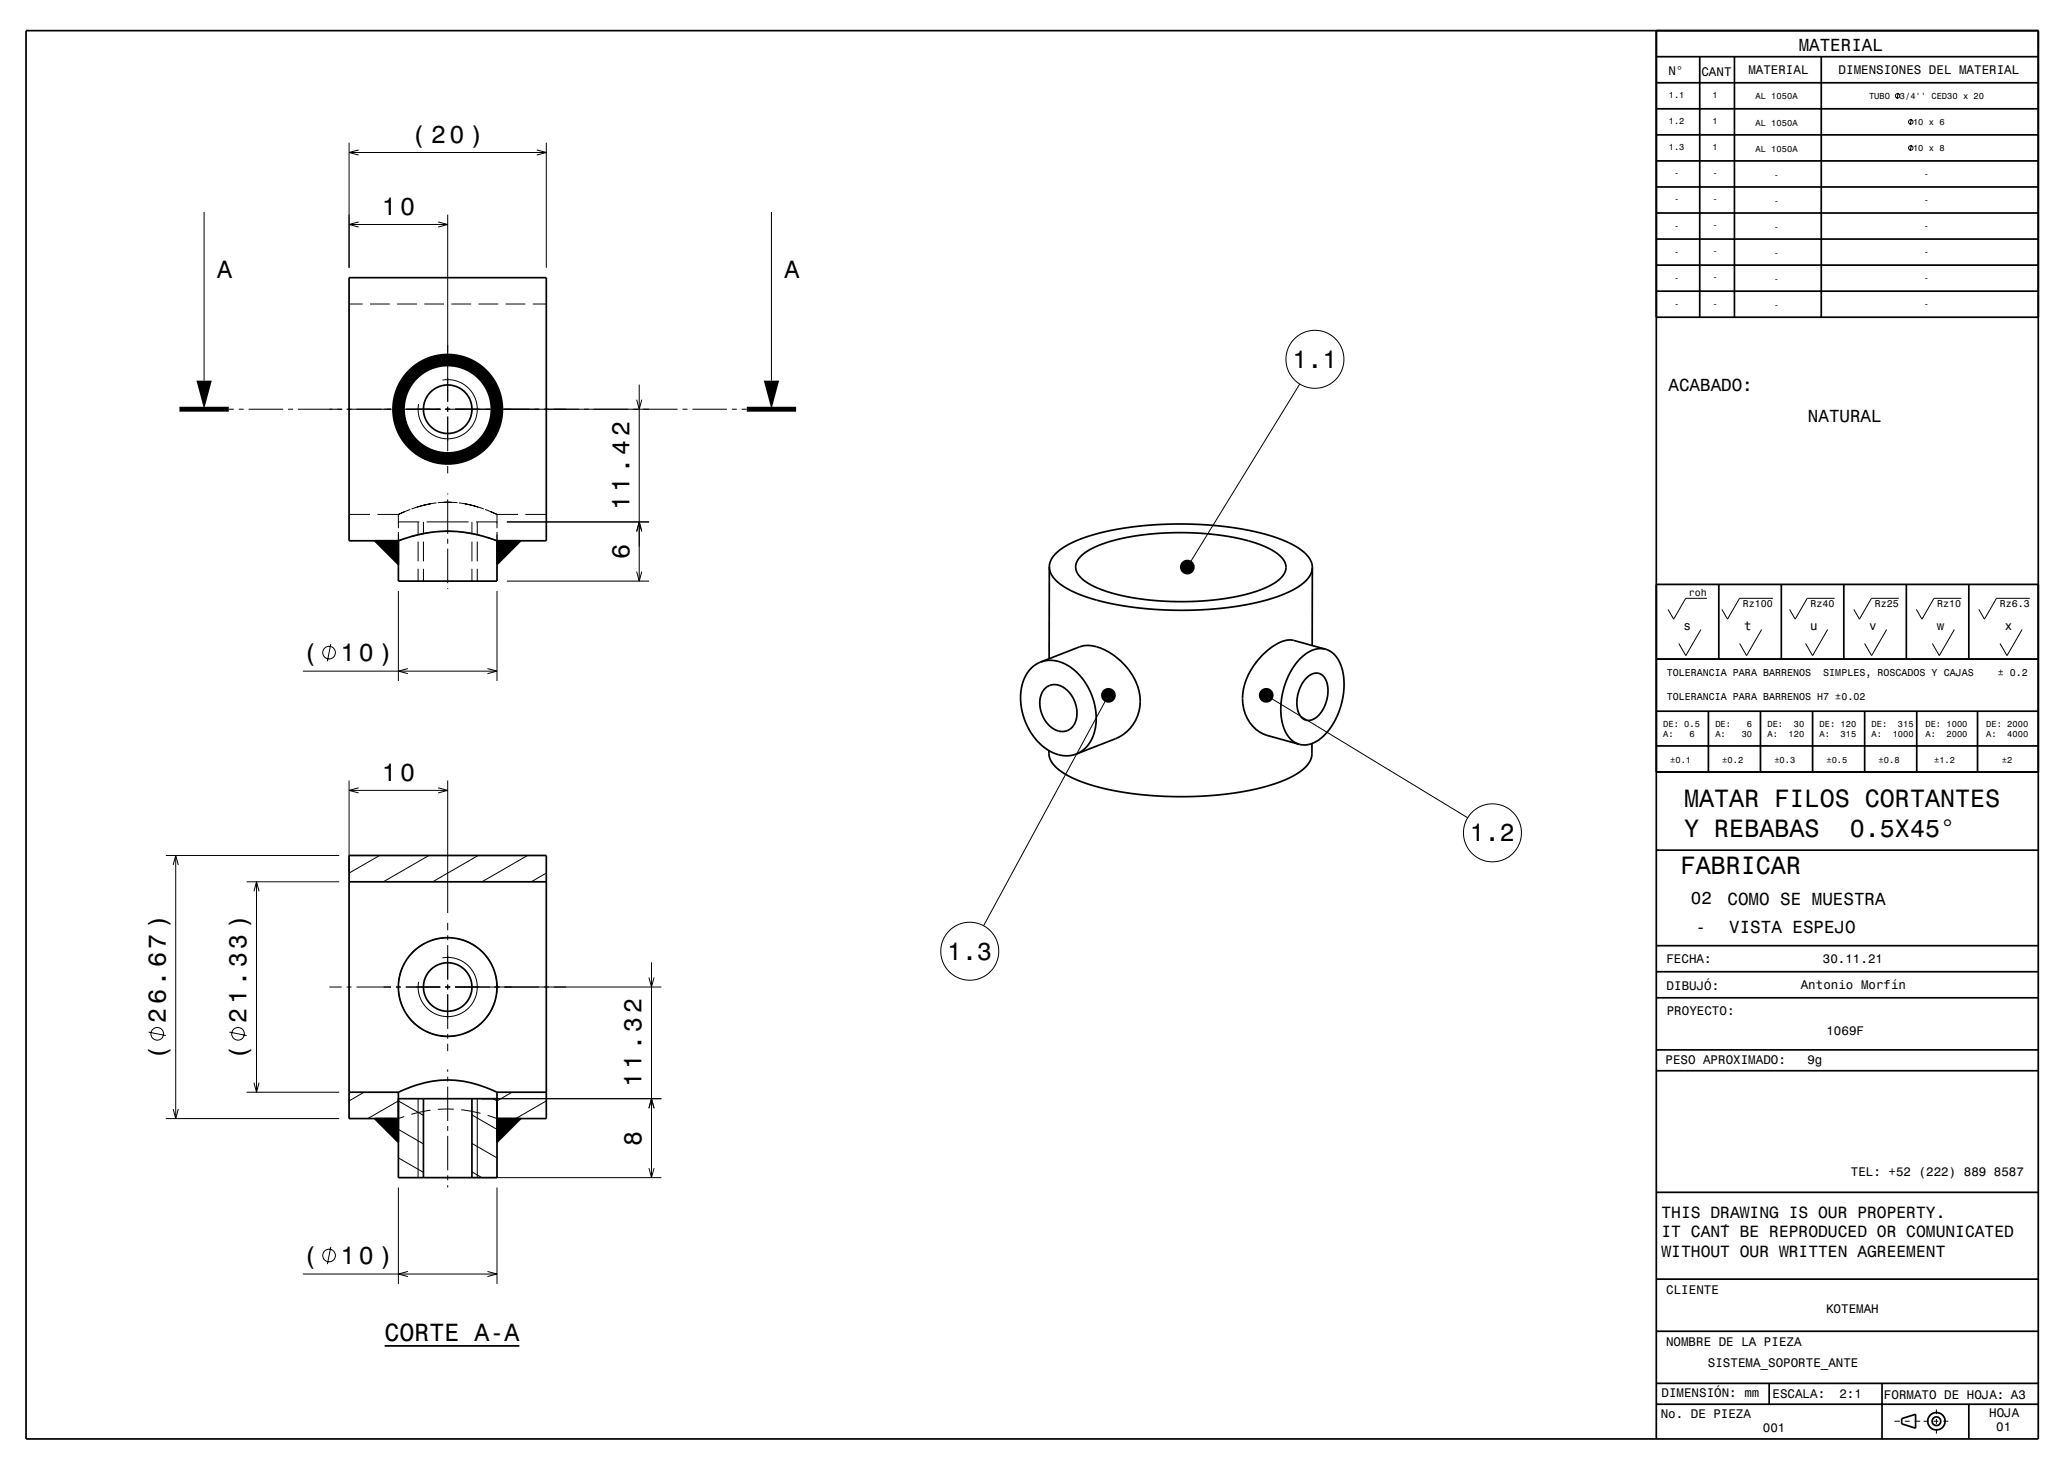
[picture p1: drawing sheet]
<svg xmlns="http://www.w3.org/2000/svg" width="420mm" height="297mm" viewBox="0 0 420 297" stroke-linecap="round" stroke-linejoin="round" font-family="sans-serif">
<g fill="#000">
<path d="M39.8 77.2h3.1l-1.5 5.8z" fill-rule="evenodd"/>
<path d="M154.9 77.2h3.1l-1.5 5.8z" fill-rule="evenodd"/>
<path d="M76 109.6h4.8v4.8z" fill-rule="evenodd"/>
<path d="M100.8 109.6h4.8l-4.8 4.8z" fill-rule="evenodd"/>
<path d="M76 226.8h4.8v4.8z" fill-rule="evenodd"/>
<path d="M100.8 226.8h4.8l-4.8 4.8z" fill-rule="evenodd"/>
<circle cx="240.8" cy="115" r="1.5"/>
<circle cx="224.8" cy="141" r="1.5"/>
<circle cx="256.8" cy="141" r="1.5"/>
</g>
<g fill="none" stroke="#000" stroke-width=".2">
<path d="M385 18.8l-.3 1.2M70.8 28.9v25.4M70.8 30.9h40M72.7 30.4l-1.9 .5 1.9 .5M108.9 30.4l1.9 .5-1.9 .5M110.8 28.9v25.4M387.6 24.1l-.2 1.2M387.6 29.4l-.2 1.2M41.4 43v34.2M70.8 45.5h20M72.7 45l-1.9 .5 1.9 .5M88.9 45l1.9 .5-1.9 .5"/>
<path d="M90.8 43.5v38M156.5 43v34.2M70.8 61.6h2.7M75 61.6h4M80.5 61.6h4M86 61.6h4M89.8 77.1a6 6 0 0 1 7 5.5 6 6 0 0 1-6.4 6.4 6 6 0 0 1-5.5-7.1M91.5 61.6h4M97 61.6h4M102.5 61.6h4M108 61.6h2.8M129.6 78v39.8"/>
<path d="M263.6 77.9l-22.8 37.1M46.4 83h1M48.4 83h1M50.4 83h7M58.4 83h1M60.4 83h9M70.3 83h9.1M80.3 83h9.1M90.3 83h47.1M90.8 82.5v1M90.8 84.5v7M90.8 92.5v1"/>
<path d="M90.8 94.5v1.5M129.1 81l.5 2 .6-2M138.4 83h1M140.4 83h7M148.4 83h1M150.4 83h1.1M70.8 104.3h4.2M76.5 104.3h4.3v2.8M80.8 105.8h4.2M80.8 107.9v1.7l1.2-.4M80.8 119.8v18.3M83.2 103.3l-2.4 1 1.3-.6"/>
<path d="M84.8 105.8v2.5M84.8 109.8v4M84.8 115.3v2.5M85.9 105.8v2.5M85.9 109.8v4M85.9 115.3v2.5M86.5 105.8h8.5M87.3 107.9l-3.9 .9M87.3 102.1l-3.8 1.1M88.5 102l-3.9 .8M90.8 101.8l2 .1M90.8 101.8l-2 .1"/>
<path d="M90.8 100v.2M90.8 101.2v7M90.8 109.2v1M90.8 111.2v7M90.8 119.2v.2M90.8 101.8h.8M90.8 101.8h-.8M92 107.7l-3.2 .1M93.1 102l3.9 .8M93.5 107.8l4 .8M94.3 102.1l3.8 1.1M95.7 105.8v2.5"/>
<path d="M95.7 109.8v4M95.7 115.3v2.5M96.5 105.8h4.3M96.8 105.8v2.5M96.8 109.8v4M96.8 115.3v2.5M98.4 103.3l2.4 1-1.3-.6M100.8 107.9v1.7l-1.9-.6M100.8 119.8v18.3M102.8 117.8h28.8M102.8 105.8h28.8M105 104.3h-4.2v2.8"/>
<path d="M106.5 104.3h4.3M129.1 115.9l.5 1.9 .6-1.9M129.1 107.7l.5-1.9 .6 1.9M61.4 136.1h39.4M67.1 130.6l-.7 3.5M82.7 135.5l-1.9 .6 1.9 .5M98.9 135.5l1.9 .6-1.9 .5M344.9 127.6l-3 5.3-1.4-2.4M346.2 121.3h-4.3l-2.5 4.2-1.1-2M357.3 127.6l-3.1 5.3-1.4-2.4M359.5 121.3h-6.7l-2.5 4.2-1.1-2M370.6 127.6l-3 5.3-1.4-2.4"/>
<path d="M372.1 121.3h-5.6l-2.4 4.2-1.2-2M382.6 127.6l-3 5.3-1.5-2.4M385.1 121.3h-5.6l-2.4 4.2-1.1-2M396.3 127.6l-3 5.3-1.4-2.4M397.8 121.3h-5.6l-2.4 4.2-1.2-2M410.1 127.6l-3.1 5.3-1.4-2.4M411.7 121.3h-6.8l-2.4 4.2-1.2-2M70.8 158.2v18.6M72.7 159.7l-1.9 .5 1.9 .6M88.9 159.7l1.9 .5-1.9 .6M90.8 158.2v26.9M224.8 141l-25.3 46.7"/>
<path d="M256.8 141l40.8 24.8M33.6 173.4h35.2M35.1 175.4l.5-2 .6 2M35.6 173.4v53.4M50 178.8h18.8M52 178.8v42.6M70.8 160.2h20M77 173.4l-6.2 3.6M87 173.4l-9.3 5.4M97 173.4l-9.3 5.4M107 173.4l-9.3 5.4M110.8 177l-3.1 1.8"/>
<path d="M51.5 180.7l.5-1.9 .5 1.9M82.1 195.2a9.9 9.9 0 0 0-1.2 3.8M85.9 191.4a10 10 0 0 0-3 2.6M89.8 194.2a6 6 0 0 1 7 5.5 6 6 0 0 1-6.4 6.4 6 6 0 0 1-5.5-7M90.8 187.1v1.5M90.8 189.6v1M90.8 191.6v7M90.8 199.6v1M91.2 190.1a10 10 0 0 0-3.9 .6M92.7 190.3a10 10 0 0 1 3.7 1.5M97.5 192.7a10 10 0 0 1 2.4 3.2M100.4 197.3a9.9 9.9 0 0 1 .3 4"/>
<path d="M131.6 198.2l.5 1.9 .5-1.9M132.1 195.1v43.6M30.1 209.2l3.5 .7M46.5 209.2l3.5 .7M51.5 219.5l.5 1.9 .5-1.9M66.8 200.1h2.5M70.3 200.1h1M72.3 200.1h7M80.3 200.1h1M80.8 200.5a10 10 0 0 0 .9 3.8M82.3 200.1h7M82.5 205.6a10 10 0 0 0 2.8 2.8"/>
<path d="M86.6 209.2a10 10 0 0 0 3.9 .9M90.3 200.1h1M90.8 201.6v7M90.8 209.6v1M90.8 211.6v1.5M90.8 216.8v.5M90.8 218.3v1M92.3 200.1h41.8M92.8 209.9l-2 .2M97.6 207.4a10 10 0 0 1-3.4 2.1M100.4 202.8a10 10 0 0 1-1.8 3.5M33.6 226.8h35.2"/>
<path d="M35.1 224.8l.5 2 .6-2M50 221.4h18.8M73.8 221.4l-3 1.8M80.8 229l5.1 2.9M80.8 234.7l5.1 3M82 226.4l-1.2 .4M84.8 222.7v16M85.9 226.1l-5.1-2.9-6.2 3.6M87.3 225.1l-3.9 .8M90.8 220.3v7M90.8 228.3v1M90.8 230.3v7"/>
<path d="M90.8 238.3v1M92 224.9h-3.2M93.5 225l4 .7M95.7 226l5.1 3M95.7 231.8l5.1 2.9M95.7 237.6l2 1.1h36.4M96.8 222.7v16M97.7 222.7h36.4M98.9 226.1l1.9 .7M103.8 221.4l-3 1.8-.8-.5M110.8 223.2l-6.2 3.6M131.6 236.8l.5 1.9 .5-1.9"/>
<path d="M131.6 224.7l.5-2 .5 2M61.4 258.3h39.4M67.1 252.8l-.7 3.5M80.8 240.7v19.6M82.7 257.8l-1.9 .5 1.9 .5M90.8 240.3v.4M98.9 257.8l1.9 .5-1.9 .5M100.8 240.7v19.6M384.2 288.1h1.1M386.3 288.1h1M388.3 288.1h1.1M390.1 288.1h1"/>
<path d="M392.1 288.1h1M392.7 285.7v1M392.7 287.7v1M392.7 289.7v.9M394.1 288.1h1"/>
<circle cx="384.8" cy="19.4" r=".45"/>
<circle cx="387.5" cy="24.7" r=".45"/>
<circle cx="387.5" cy="30" r=".45"/>
<circle cx="266.7" cy="72.8" r="5.9"/>
<circle cx="66.7" cy="132.3" r="1.28"/>
<circle cx="302.7" cy="168.8" r="5.9"/>
<circle cx="196.7" cy="192.8" r="5.9"/>
<circle cx="31.9" cy="209.6" r="1.28"/>
<circle cx="48.3" cy="209.6" r="1.28"/>
<circle cx="66.7" cy="254.5" r="1.28"/>
</g>
<g fill="none" stroke="#000" stroke-width=".35">
<path d="M5.3 6.2h408.1v285.5h-408.1zM335.9 6.2v285.5M335.9 16.8h77.4M335.9 11.5h77.4M344.7 11.5v52.8M351.7 11.5v52.8M369.4 11.5v52.8M335.9 37.9h77.4M335.9 32.6h77.4M335.9 27.3h77.4M335.9 22.1h77.4M335.9 59h77.5"/>
<path d="M335.9 53.7h77.4M335.9 48.5h77.4M335.9 43.2h77.4M335.9 64.3h77.5M76 109.6l4.8 4.8M80.8 109.6a26.7 26.7 0 0 1 20 0M80.8 109.6h-10v-53.3h40v53.3h-10M80.8 109.6v8.2h20v-8.2M105.6 109.6l-4.8 4.8M212.8 114.9l.2-1 .3-.7 1.6-1.6 2.6-1.6 3-1.2 4.1-1.1 4.6-.8 5.2-.5 5.2-.2 5.7 .3 5 .5 4.4 .8 3.6 1 3.3 1.4 2.5 1.5 1.5 1.6 .4 .8 .1 .9M212.8 114.9l.1 .8 .4 .9 .5 .7 1 1 2.5 1.5 3.2 1.3 4.1 1.1 4.6 .8 5 .5 5.2 .2 5.5-.1 5-.5 4.2-.8 4.2-1.1 3.5-1.4 2.3-1.4 .9-.8 .7-1 .3-.7 .1-.9M212.8 114.9v18.6"/>
<path d="M219.2 112.8l1.4-1.1 2-1.1 2.4-.8 3-.7 3.5-.6 3.6-.4 3.7-.1 4 .1 3.4 .3 3.7 .5 3.1 .7 2.8 .9 2.1 1 1.6 1.1 1 1.3 .3 1.2-.1 .7-.4 .8-1.4 1.3-2.2 1.3-3.3 1.1-3.2 .7-4.6 .7-4.4 .3-4.7-.1-4.6-.4-4-.7-3.5-.9-3-1.2-2-1.4-.7-.7-.4-.9-.2-.8 .1-.7 .4-.8zM266.1 115v15.9M335.9 118.5h77.5M348.6 118.5v15.1M361.3 118.5v15.1M373.9 118.5v15.1M386.6 118.5v15.1M399.3 118.5v15.1M211 134.2l8-3.1a8 8 0 0 1 7.1 1.9 11.2 11.2 0 0 1 4.9 11.2 8.1 8.1 0 0 1-4.8 5.6l-7.9 3.1M211 134.2a7.4 7.4 0 0 1 8 2.7l1 1.3 1 1.8 .6 1.6 .5 1.7a8.8 8.8 0 0 1-2.7 9l-1.1 .6M211 134.2a7.4 7.4 0 0 0-4 7.5l.2 1.9 .4 1.7 .6 1.6 .8 1.5a8.7 8.7 0 0 0 8.3 4.7l1-.2M211.9 139.6a3.3 3.3 0 0 1 4.9 .7 5.6 5.6 0 0 1 .5 7.2 3.3 3.3 0 0 1-4.8-.8 5.6 5.6 0 0 1-.6-7.1z"/>
<path d="M262.3 129.8a5.1 5.1 0 0 0-4.2 1.3 13.2 13.2 0 0 0-6.1 11.6 7.4 7.4 0 0 0 5 6.4l6.5 1.8M262.3 129.8l6.5 1.8M265 137.4a2.28 2.28 0 0 1 2.5-.9 2.28 2.28 0 0 1 1.6 2 6.9 6.9 0 0 1-2.8 7.4 2.24 2.24 0 0 1-3.1-2.1 7.4 7.4 0 0 1 1.8-6.4zM268.8 131.6a5.9 5.9 0 0 1 3.7 5.3v3l-.6 3.2-1.2 2.9-1.6 2.5a5.7 5.7 0 0 1-5.6 2.4M268.8 131.6a5.9 5.9 0 0 0-5.8 2.7l-1.5 2.4-1.2 3.2-.5 3.2 .1 2.9a5.7 5.7 0 0 0 3.6 4.9M335.9 133.6h77.5M266.1 150.7l-.1 2.6-.6 1.5-.7 .8-1.1 .9-2.8 1.5-3.7 1.3-4.6 1.1-5.3 .7-5.9 .4-5.5-.1-5.8-.5-5.1-.8-4.2-1.1-3.6-1.5-2.5-1.6-.9-.8-.6-1-.3-.8-.1-1.1M335.9 156.5h77.5M335.9 144.2h77.5M335.9 151.2h77.5M346.5 144.2v12.3M357 144.2v12.3"/>
<path d="M367.6 144.2v12.3M378.2 144.2v12.3M388.7 144.2v12.3M401 144.2v12.3M70.8 178.8h40M335.9 172.4h77.5M335.9 191.7h77.5M335.9 197h77.5M335.9 202.3h77.5M335.9 217.1h77.5M335.9 212.8h77.5M70.8 221.4h10"/>
<path d="M76 226.8l4.8 4.8M80.8 221.4a21.3 21.3 0 0 1 20 0M80.8 226.8h-10v-53.4h40v53.4h-10M80.8 221.4v17.3h20v-17.3M80.8 222.7h20M85.9 222.7v16M95.7 222.7v16M100.8 221.4h10M105.6 226.8l-4.8 4.8M335.9 259.3h77.5M335.9 241.7h77.5M78 272.9h27.3"/>
<path d="M335.9 269.9h77.5M335.9 284.7h77.5M335.9 280.5h77.5M358.8 280.5v4.2M381.7 280.5v11.2M385.7 287.6l2.8-.9v2.8l-2.8-.8zM399.3 284.7v7"/>
<circle cx="90.8" cy="83" r="4.9"/>
<circle cx="90.8" cy="83" r="10"/>
<circle cx="90.8" cy="200.1" r="4.9"/>
<circle cx="90.8" cy="200.1" r="10"/>
<circle cx="392.7" cy="288.1" r="1.76"/>
<circle cx="392.7" cy="288.1" r=".88"/>
</g>
<circle cx="90.8" cy="83" r="10" fill="none" stroke="#000" stroke-width="2.6" stroke-linecap="butt"/>
<path d="M36.4 83h10M151.5 83h10" fill="none" stroke="#000" stroke-width="1" stroke-linecap="butt"/>
<g font-size="5.1">
<text x="341.5" y="163.5">MATAR FILOS CORTANTES</text>
<text x="341.5" y="169.6">Y REBABAS</text>
<text x="375.1" y="169.6">0.5X45°</text>
<text x="340.8" y="177.2">FABRICAR</text>
</g>
<g font-size="5">
<text x="83.4" y="28.9">( 20 )</text>
<text x="77.4" y="43.5">10</text>
<text x="44" y="56.3">A</text>
<text x="159.1" y="56.3">A</text>
<text x="262.1" y="74.6">1.1</text>
<text x="127.6" y="103.4" transform="rotate(-90 127.6 103.4)">11.42</text>
<text x="127.6" y="113.3" transform="rotate(-90 127.6 113.3)">6</text>
<text x="61.4" y="134.1">(</text>
<text x="69" y="134.1">10 )</text>
<text x="77.4" y="158.2">10</text>
<text x="298.1" y="170.6">1.2</text>
<text x="192.1" y="194.6">1.3</text>
<text x="33.6" y="207.3" transform="rotate(-90 33.6 207.3)">26.67 )</text>
<text x="50" y="207.3" transform="rotate(-90 50 207.3)">21.33 )</text>
<text x="33.6" y="214.9" transform="rotate(-90 33.6 214.9)">(</text>
<text x="50" y="214.9" transform="rotate(-90 50 214.9)">(</text>
<text x="130.1" y="220.4" transform="rotate(-90 130.1 220.4)">11.32</text>
<text x="130.1" y="232.3" transform="rotate(-90 130.1 232.3)">8</text>
<text x="61.4" y="256.3">(</text>
<text x="69" y="256.3">10 )</text>
<text x="78" y="271.9">CORTE A-A</text>
</g>
<g font-size="3.6">
<text x="364.8" y="10.3">MATERIAL</text>
<text x="338.4" y="79.3">ACABADO:</text>
<text x="366.7" y="85.6">NATURAL</text>
<text x="342.9" y="183.3">02</text>
<text x="350.3" y="183.5">COMO SE MUESTRA</text>
<text x="343.9" y="189.2">-</text>
<text x="350.7" y="189.1">VISTA ESPEJO</text>
</g>
<g font-size="3.3">
<text x="337" y="246.8">THIS DRAWING IS OUR PROPERTY.</text>
<text x="337" y="250.8">IT CAN´T BE REPRODUCED OR COMUNICATED</text>
<text x="337" y="254.7">WITHOUT OUR WRITTEN AGREEMENT</text>
</g>
<g font-size="2.5">
<text x="338.3" y="15.2">N°</text>
<text x="345.1" y="15.3">CANT</text>
<text x="354.6" y="15">MATERIAL</text>
<text x="372.9" y="15">DIMENSIONES DEL MATERIAL</text>
<text x="341.4" y="127.6">s</text>
<text x="353.7" y="127.6">t</text>
<text x="367.1" y="127.6">u</text>
<text x="379.1" y="127.6">v</text>
<text x="392.8" y="127.6">w</text>
<text x="406.6" y="127.6">x</text>
<text x="338" y="195.2">FECHA:</text>
<text x="369.7" y="195.2">30.11.21</text>
<text x="338" y="200.7">DIBUJÓ:</text>
<text x="365.2" y="200.5">Antonio Morfín</text>
<text x="338" y="205.8">PROYECTO:</text>
<text x="370.4" y="209.8">1069F</text>
<text x="337.8" y="215.7">PESO APROXIMADO:</text>
<text x="366.5" y="215.8">9g</text>
<text x="375.4" y="238.4">TEL: +52 (222) 889 8587</text>
<text x="337.9" y="262.3">CLIENTE</text>
<text x="370.3" y="266.2">KOTEMAH</text>
<text x="337.9" y="272.9">NOMBRE DE LA PIEZA</text>
<text x="346.4" y="277.2">SISTEMA_SOPORTE_ANTE</text>
<text x="336.8" y="287.4">No. DE PIEZA</text>
<text x="337" y="283.3">DIMENSIÓN: mm</text>
<text x="359.5" y="283.4">ESCALA:</text>
<text x="373" y="283.4">2:1</text>
<text x="382.1" y="283.6">FORMATO DE HOJA: A3</text>
<text x="403.4" y="287.2">HOJA</text>
<text x="357.5" y="290.4">001</text>
<text x="404.8" y="290.1">01</text>
</g>
<g font-size="2">
<text x="342.5" y="120.9">roh</text>
<text x="353.4" y="123.1">Rz100</text>
<text x="367.2" y="123.1">Rz40</text>
<text x="380.2" y="123.1">Rz25</text>
<text x="392.9" y="123.1">Rz10</text>
<text x="405.5" y="123.1">Rz6.3</text>
<text x="338" y="137">TOLERANCIA PARA BARRENOS</text>
<text x="369.8" y="137">SIMPLES, ROSCADOS Y CAJAS</text>
<text x="405.2" y="137">± 0.2</text>
<text x="338" y="141.9">TOLERANCIA PARA BARRENOS H7 ±0.02</text>
</g>
<g font-size="1.8">
<text x="338.4" y="19.9">1.1</text>
<text x="347.3" y="19.9">1</text>
<text x="356" y="20.2">AL 1050A</text>
<text x="379" y="20">TUBO</text>
<text x="385.3" y="20">3/4'' CED30 x 20</text>
<text x="338.4" y="25.2">1.2</text>
<text x="347.3" y="25.2">1</text>
<text x="356" y="25.4">AL 1050A</text>
<text x="388" y="25.3">10 x 6</text>
<text x="338.4" y="30.5">1.3</text>
<text x="339.5" y="35.8">-</text>
<text x="347.3" y="30.5">1</text>
<text x="347.3" y="35.7">-</text>
<text x="356" y="30.7">AL 1050A</text>
<text x="388" y="30.6">10 x 8</text>
<text x="390.2" y="35.9">-</text>
<text x="339.5" y="41">-</text>
<text x="347.3" y="41">-</text>
<text x="359.8" y="36">-</text>
<text x="359.8" y="41.3">-</text>
<text x="390.2" y="41.2">-</text>
<text x="339.5" y="46.3">-</text>
<text x="347.3" y="46.3">-</text>
<text x="359.8" y="46.6">-</text>
<text x="390.2" y="46.5">-</text>
<text x="339.5" y="51.6">-</text>
<text x="347.3" y="51.6">-</text>
<text x="359.8" y="51.9">-</text>
<text x="390.2" y="51.7">-</text>
<text x="339.5" y="56.9">-</text>
<text x="347.3" y="56.9">-</text>
<text x="359.8" y="57.2">-</text>
<text x="390.2" y="57">-</text>
<text x="339.5" y="62.2">-</text>
<text x="347.3" y="62.1">-</text>
<text x="359.8" y="62.4">-</text>
<text x="390.2" y="62.3">-</text>
<text x="337.3" y="147.3">DE: 0.5</text>
<text x="337.3" y="149.4">A:</text>
<text x="342.7" y="149.4">6</text>
<text x="347.9" y="147.3">DE:</text>
<text x="347.9" y="149.4">A:</text>
<text x="353.2" y="149.4">30</text>
<text x="354.3" y="147.3">6</text>
<text x="358.4" y="147.3">DE:</text>
<text x="358.4" y="149.4">A:</text>
<text x="362.7" y="149.4">120</text>
<text x="363.8" y="147.3">30</text>
<text x="369" y="147.3">DE: 120</text>
<text x="369" y="149.4">A:</text>
<text x="373.3" y="149.4">315</text>
<text x="379.6" y="147.3">DE:</text>
<text x="379.6" y="149.4">A:</text>
<text x="383.8" y="149.4">1000</text>
<text x="384.9" y="147.3">315</text>
<text x="390.5" y="147.3">DE: 1000</text>
<text x="390.5" y="149.4">A:</text>
<text x="394.8" y="149.4">2000</text>
<text x="402.8" y="147.3">DE: 2000</text>
<text x="402.8" y="149.4">A:</text>
<text x="407.1" y="149.4">4000</text>
<text x="338.7" y="154.7">±0.1</text>
<text x="349.3" y="154.7">±0.2</text>
<text x="359.8" y="154.7">±0.3</text>
<text x="370.4" y="154.7">±0.5</text>
<text x="381" y="154.7">±0.8</text>
<text x="392.2" y="154.7">±1.2</text>
<text x="406" y="154.7">±2</text>
</g>
</svg>
